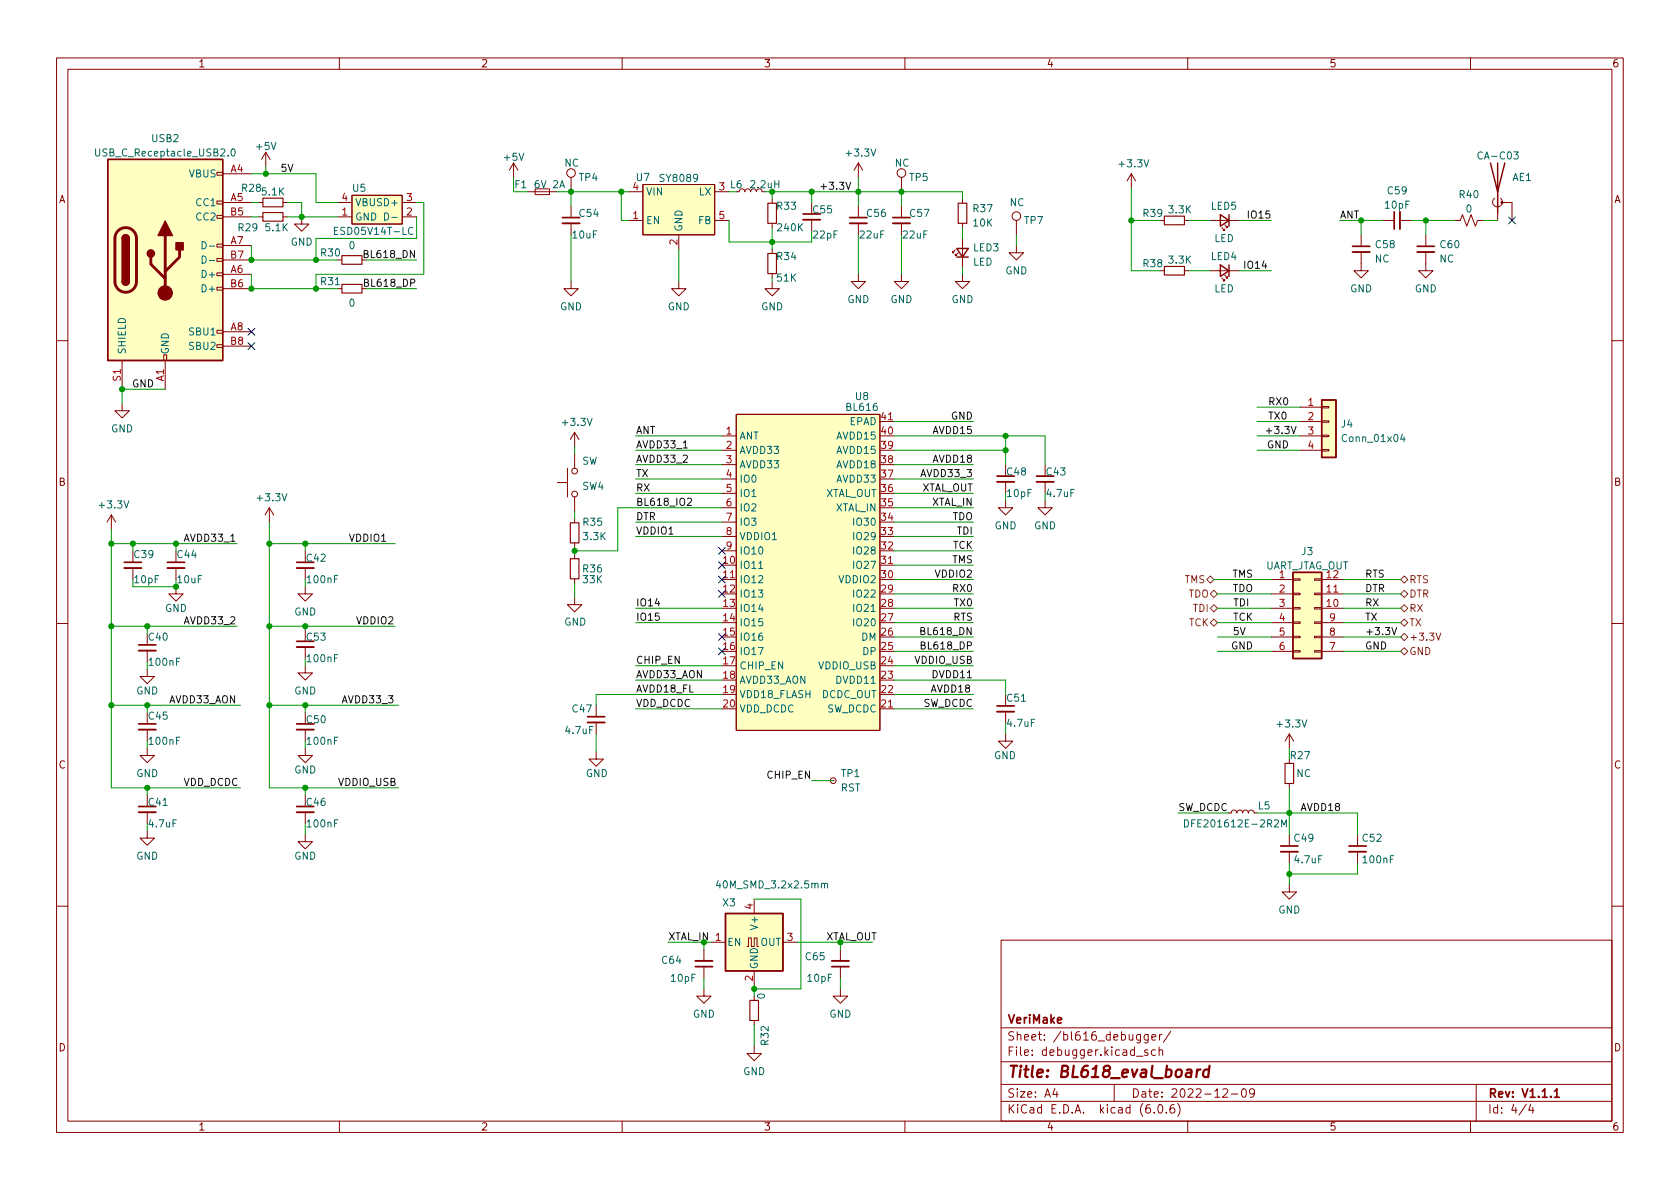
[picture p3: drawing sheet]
<svg xmlns="http://www.w3.org/2000/svg" width="297mm" height="210mm" viewBox="0 0 297 210" stroke-linecap="round" stroke-linejoin="round" font-family="sans-serif">
<g fill="none" stroke="#840000" stroke-width=".18">
<path d="M10 10.2h277v190.1h-277zM12 12.2h273v186.1h-273zM60 10.2v2M110 10.2v2M160 10.2v2M210 10.2v2M260 10.2v2M38.4 38.1h1v.5h-1zM38.4 35.6h1v.5h-1zM38.4 30.5h1v.5h-1zM39.4 35.8h5M39.4 38.3h5"/>
<path d="M39.4 30.7h5M45.7 35.8h.8M45.7 38.3h.8M47 26.9l-.8 1.3M47 26.9v2.6M47 26.9l.8 1.3M50 35.8h.8M50 38.3h.8M53.3 38.3v1.3h1.3l-1.3 1.3-1.2-1.3h1.2M59.7 35.8h2.5M59.7 38.3h2.5M62.2 34.5h8.9v5.1h-8.9z"/>
<path d="M71.1 35.8h2.6M71.1 38.3h2.6M90.8 28.8l-.8 1.3M90.8 28.8v2.6M90.8 28.8l.8 1.3M93.3 33.9h1.3M94.6 33.4h2.6v1h-2.6zM101 31.4v2.5M101 36.4v2.1M101 39.5v2M111.1 39h2.6M111.1 33.9h2.6"/>
<path d="M113.7 32.6h12.7v8.9h-12.7zM126.4 39h2.5M126.4 33.9h2.5M130.7 33.9l.1-.4 .4-.1 .3 .1 .2 .4 .2-.4 .5-.1 .2 .2 .1 .3M136.5 35.2v.7M136.5 39.5v.8M143.5 38.9v2M151.8 28.8l-.8 1.3M151.8 28.8v2.6M151.8 36.4v2.1M151.8 39.5v2M151.8 28.8l.7 1.3"/>
<path d="M159.4 31.4v2.5M159.4 36.4v2.1M159.4 39.5v2M170.2 35.2v.7M170.2 39.5v.8M179.7 39v2.5M200 30.7l-.7 1.3M200 30.7v2.6M200 30.7l.8 1.3M209.4 39h.8M214 39h5.1M216.5 39.7l.5 .6h-.2h.2v-.3"/>
<path d="M244.5 39h2M247.5 39h2.1M257.2 39h1l.4-1 .7 2 .8-2 .8 2 .3-1h1.1M264.8 33.9v5.1M265.3 35a.85 .85 0 0 1 .1 1.3 .85 .85 0 0 1-1.2 0 .85 .85 0 0 1 .1-1.3M265.6 35.8h1.7v3.2M38.4 58.4h1v.5h-1zM38.4 50.8h1v.5h-1zM38.4 48.3h1v.5h-1zM38.4 45.7h1v.5h-1zM38.4 43.2h1v.5h-1zM39.4 51h5"/>
<path d="M39.4 48.5h5M39.4 43.4h5M39.4 58.7h5M39.4 46h5M59.7 51h.8M64 51h.8M64 46h.8M101 49.8v1.2h1.2l-1.2 1.3-1.3-1.3h1.3M120 49.8v1.2h1.3l-1.3 1.3-1.3-1.3h1.3M120 41.5v2.6M136.5 49.8v1.2h1.3l-1.3 1.3-1.2-1.3h1.2M136.5 44.1v.7"/>
<path d="M136.5 48.4v.7M151.8 48.5v1.3h1.2l-1.2 1.2-1.3-1.2h1.3M159.4 48.5v1.3h1.3l-1.3 1.2-1.3-1.2h1.3M168.9 44.2l-.5 .5v-.3v.3h.3M169.4 44.7l-.5 .5v-.2v.2h.3M170.2 48.5v1.3h1.2l-1.2 1.2-1.3-1.2h1.3M170.2 42.2v5M179.7 43.4v1.3h1.3l-1.3 1.3-1.3-1.3h1.3M209.4 47.9h.8M214 47.9h5.1M216 49.1l.5 .6h-.2h.2v-.3M216 40.3l.5 .5h-.2h.2v-.3"/>
<path d="M216.5 48.6l.5 .5h-.2h.2v-.2M240.7 44.6v3.3h1.2l-1.2 1.2-1.3-1.2h1.3M240.7 41.5v2.1M252.1 44.6v3.3h1.3l-1.3 1.2-1.3-1.2h1.3M252.1 41.5v2.1M10 60.2h2M21.6 71.4v1.2h1.3l-1.3 1.3-1.3-1.3h1.3M21.6 63.7v5.1M29 62.7h.5v1h-.5zM29.2 63.7v5.1M38.4 61h1v.5h-1zM39.4 61.2h5"/>
<path d="M101.6 76.4v2.6M101.6 76.4l-.8 1.3M101.6 76.4l.8 1.3M127.6 77.1h2.6M127.6 79.6h2.6M130.2 73.3h25.4v55.9h-25.4zM155.6 74.5h2.5M229.9 72h3.8M229.9 74.5h3.8M229.9 77.1h3.8M229.9 79.6h3.8M233.7 79.5h1.2v.3h-1.2z"/>
<path d="M233.7 77h1.2v.2h-1.2zM233.7 74.4h1.2v.3h-1.2zM233.7 71.9h1.2v.2h-1.2zM285 60.2h2M19.7 91.1l-.8 1.2M19.7 91.1v2.5M19.7 91.1l.7 1.2M23.5 97.4v2M31.1 97.4v2M47.6 89.8l-.7 1.3M47.6 89.8v2.5M47.6 89.8l.8 1.3"/>
<path d="M98.6 85.3h1.7M100.3 82.8v5.1M101.6 80.3v2.5M101.6 87.9v2.5M101.6 91.7v.8M101.6 96v.8M101.6 98v.8M127.6 82.2h2.6M127.6 84.7h2.6M127.6 87.2h2.6M127.6 89.8h2.6M127.6 92.3h2.6"/>
<path d="M127.6 94.9h2.6M127.6 97.4h2.6M155.6 99.9h2.5M177.8 88.5v1.3h1.3l-1.3 1.3-1.3-1.3h1.3M177.8 85.2v2M184.8 88.5v1.3h1.3l-1.3 1.3-1.3-1.3h1.3M184.8 85.2v2M10 110.2h2M23.5 100.5v2M26 118.4v1.2h1.3l-1.3 1.3-1.2-1.3h1.2M26 112v2M26 115.1v2"/>
<path d="M31.1 103.8v1.2h1.3l-1.3 1.3-1.3-1.3h1.3M31.1 100.5v2M54 117.7v1.3h1.2l-1.2 1.3-1.3-1.3h1.3M54 103.8v1.2h1.2l-1.2 1.3-1.3-1.3h1.3M54 100.5v2M54 114.4v2.1M101.6 105.7v1.2h1.3l-1.3 1.3-1.3-1.3h1.3M101.6 102.4v.7M127.6 102.5h2.6M224.8 102.5h3.8M224.8 107.6h3.8M224.8 105h3.8"/>
<path d="M224.8 110.1h3.8M224.8 112.6h3.8M224.8 115.2h3.8M228.6 115.1h1.3v.2h-1.3zM228.6 112.5h1.3v.3h-1.3zM228.6 110h1.3v.2h-1.3zM228.6 107.4h1.3v.3h-1.3zM228.6 104.9h1.3v.3h-1.3zM228.6 102.4h1.3v.2h-1.3zM232.4 115.1h1.3v.2h-1.3zM232.4 112.5h1.3v.3h-1.3zM232.4 110h1.3v.2h-1.3z"/>
<path d="M232.4 107.4h1.3v.3h-1.3zM232.4 104.9h1.3v.3h-1.3zM232.4 102.4h1.3v.2h-1.3zM233.7 102.5h3.8M233.7 107.6h3.8M233.7 105h3.8M233.7 110.1h3.8M233.7 112.6h3.8M233.7 115.2h3.8M285 110.2h2M26 132.3v1.3h1.3l-1.3 1.3-1.2-1.3h1.2M26 126v2"/>
<path d="M26 129v2.1M54 132.3v1.3h1.2l-1.2 1.3-1.3-1.3h1.3M54 129v2.1M105.4 133v1.2h1.3l-1.3 1.3-1.3-1.3h1.3M105.4 124.7v2M105.4 127.8v2M147.3 138h.1M155.6 125.3h2.5M177.8 129.8v1.3h1.3l-1.3 1.2-1.3-1.2h1.3M177.8 122.8v2M177.8 125.9v2M228 129.8l-.8 1.3"/>
<path d="M228 129.8v2.5M228 134.2v.8M228 138.6v.7M228 129.8l.7 1.3M26 146.9v1.3h1.3l-1.3 1.3-1.2-1.3h1.2M26 143.6v2.1M54 147.6v1.2h1.2l-1.2 1.3-1.3-1.3h1.3M54 143.6v2.1M133.3 159v2.5M217.7 143.8l.1-.4 .3-.1 .4 .1 .2 .4 .2-.5h.4l.3 .1 .1 .4 .2-.4 .4-.1 .3 .1 .1 .4 .2-.4 .3-.1 .4 .1 .1 .4h.5M228 156.5v1.2h1.2l-1.2 1.3-1.3-1.3h1.3M228 147.6v2"/>
<path d="M228 150.6v2M240 147.6v2M240 150.6v2M10 160.2h2M124.5 174.9v1.2h1.2l-1.2 1.3-1.3-1.3h1.3M124.5 167.9v2M124.5 170.9v2.1M125.7 166.6h2.6M132.1 167.4h.2v-1.5h.5v1.5h.5v-1.5h.6v1.5h.2M133.3 171.7v2.5M133.3 176.1v.8M138.4 166.6h2.6"/>
<path d="M148.6 174.9v1.2h1.3l-1.3 1.3-1.3-1.3h1.3M148.6 167.9v2M148.6 170.9v2.1M177 166.3h108v32h-108zM285 160.2h2M60 198.3v2M110 198.3v2M133.3 185v1.3h1.3l-1.3 1.3-1.2-1.3h1.2M133.3 180.5v.7M160 198.3v2M177 194.8h108M177 191.8h108"/>
<path d="M177 187.8h108M177 181.8h108M186.5 192.5l-.4 1h1M186.9 193v1M197 191.8v3M200.9 186.8h1.2M201.6 182.9v1.2l-.2 .3h-.4M201.6 183l-.4-.1-.3 .3v.4l.2 .3h.5M202.9 185.7l-.3-.1-.2 .2v.3l.5 .1v.4h-.5M203 182.9v1.2l-.3 .3h-.3M203 183l-.4-.1-.3 .3v.4l.1 .3h.6M203.6 183.4l.8-.1-.1-.3-.4-.1-.3 .2 .1 .8h.6"/>
<path d="M204.1 196.7v.1M204.3 185.7l-.4-.1-.3 .3v.4l.1 .3h.6M204.9 195.4l.2-.1a.81 .81 0 0 1 .6 .7 .81 .81 0 0 1-.3 .8h-.2a.81 .81 0 0 1-.6-.6 .81 .81 0 0 1 .3-.8zM204.9 185.8l.2-.2 .4 .1 .1 .9M204.9 185.1v1.5M205 182.9v1M205.4 182.9l-.3 .1-.1 .2M206.2 196.7v.1M207 182.4l-1.3 1.9M207.6 195.3a.59 .59 0 0 0-.7 .7v.5l.1 .3h.4l.2-.1 .1-.5-.1-.2-.5-.1-.2 .3M208.2 195.1a1.72 1.72 0 0 1 0 2.3M210 198.3v2"/>
<path d="M216.2 192.7l.6-.2 .2 .2 .1 .3-1 1h1M217.7 193.5h1.2M219.7 192.6l.2-.1a.81 .81 0 0 1 .5 .7 .81 .81 0 0 1-.3 .8h-.1a.81 .81 0 0 1-.6-.6 .81 .81 0 0 1 .3-.8zM221.8 193.2l-.3 .3-.4-.1-.2-.2 .2-.6 .4-.1 .2 .2a.99 .99 0 0 1-.3 1.3h-.3M260 198.3v2M261 191.8v6.5M269.9 195.3l-1.3 1.9M270.6 195.3l-.3 1h.9M271 195.8v1"/>
<circle cx="101" cy="30.6" r=".76"/>
<circle cx="159.4" cy="30.6" r=".76"/>
<circle cx="179.7" cy="38.2" r=".76"/>
<circle cx="101.6" cy="87.4" r=".51"/>
<circle cx="101.6" cy="83.3" r=".51"/>
<circle cx="147.3" cy="138" r=".51"/>
</g>
<g fill="none" stroke="#840000" stroke-width=".3">
<path d="M99.4 38.5h3.1M142 37.8h3M150.2 38.5h3.1M157.9 38.5h3M246.5 37.5v3M239.1 43.6h3.1M250.6 43.6h3M22 99.4h3M29.6 99.4h3M52.5 99.4h3M176.3 84.2h3M183.3 84.2h3"/>
<path d="M24.5 114h3.1M52.5 113.4h3M24.5 128h3.1M52.5 128h3M103.9 126.7h3M176.3 124.8h3M24.5 142.6h3.1M52.5 142.6h3M226.4 149.6h3.1M238.5 149.6h3.1M122.9 170.9h3.1M147.1 170.9h3"/>
<path d="M274.8 193l.5-.5v1.5M274.8 194h.9"/>
</g>
<path d="M211.7 189.1l-.2 1.4M212.3 189.1l-.4 .1-.3 .3M213.8 189.2a.66 .66 0 0 0-1 .3l-.1 .6 .2 .3 .1 .1 .6-.1M213.9 188.5l-.3 2" fill="none" stroke="#840000" stroke-width=".4"/>
<g fill="none" stroke="#840000" stroke-width=".33">
<path d="M99.4 39.5h3.1M142 38.9h3M150.2 39.5h3.1M157.9 39.5h3M247.5 37.5v3M239.1 44.6h3.1M250.6 44.6h3M176.3 85.2h3M183.3 85.2h3M22 100.5h3M24.5 115.1h3.1M29.6 100.5h3"/>
<path d="M52.5 114.4h3M52.5 100.5h3M24.5 129h3.1M52.5 129h3M103.9 127.8h3M176.3 125.9h3M24.5 143.6h3.1M52.5 143.6h3M226.4 150.6h3.1M238.5 150.6h3.1M122.9 169.9h3.1M147.1 169.9h3"/>
</g>
<g fill="none" stroke="#006464" stroke-width=".18">
<path d="M16.9 26.3v1.1l.2 .2h.3l.2-.2v-1.1M41 26.5l.2-.2a.68 .68 0 0 1 .4 .7 .68 .68 0 0 1-.4 .6l-.2-.1-.1-.4zM68 37.7a.64 .64 0 0 1 .7 .6 .64 .64 0 0 1-.7 .6zM69.3 38.4h.9M35.7 42.7a.64 .64 0 0 1 .8 .7 .64 .64 0 0 1-.8 .6zM35.7 45.3a.64 .64 0 0 1 .8 .6 .64 .64 0 0 1-.8 .6zM37 43.5h1M37 46.1h1M59.1 40.8h.5M59.8 40.2h-.7v1.3h.7M73 40.3a.6 .6 0 0 0-.8 .4 .6 .6 0 0 0 .6 .8l.2-.2M247.9 76.8l-.3 .9h.8"/>
<path d="M248.2 77.2v.9M134.1 100.5h.8M127 155.7l-.3 .9h.8M145.8 156.4l.2-.2h.3v.8M209.4 145a.64 .64 0 0 1 .8 .6 .64 .64 0 0 1-.8 .6zM226.6 146.2v-1.2l.4 .9 .5-.9v1.2"/>
</g>
<g fill="none" stroke="#840000" stroke-width=".2">
<path d="M46.5 35h3.5v1.6h-3.5zM46.5 37.6h3.5v1.5h-3.5zM135.8 35.9h1.5v3.6h-1.5zM169.4 35.9h1.5v3.6h-1.5zM205.9 38.2h3.5v1.5h-3.5zM60.5 50.3h3.5v1.5h-3.5zM60.5 45.2h3.5v1.5h-3.5zM135.8 44.8h1.5v3.6h-1.5zM205.9 47.1h3.5v1.5h-3.5zM100.8 92.5h1.6v3.5h-1.6zM100.8 98.8h1.6v3.6h-1.6zM227.2 135h1.5v3.6h-1.5z"/>
<path d="M132.6 176.9h1.5v3.6h-1.5z"/>
</g>
<g fill="#ffffc2" stroke="#ffffc2" stroke-width=".18">
<path d="M233.7 70.7h2.5v10.2h-2.5z"/>
<path d="M228.6 101.2h5.1v15.3h-5.1z"/>
<path d="M130.2 73.3h25.4v55.9h-25.4z"/>
<path d="M19 28.2h20.4v35.5h-20.4z"/>
<path d="M62.2 34.5h8.9v5.1h-8.9z"/>
<path d="M128.3 161.5h10.1v10.2h-10.1z"/>
<path d="M113.7 32.6h12.7v8.9h-12.7z"/>
</g>
<g fill="none" stroke="#840000" stroke-width=".25">
<path d="M19 28.2h20.4v35.5h-20.4zM215.8 38l1.5 1-1.5 1zM217.3 38v2M263.5 28.8l1.3 5.1 1.3-5.1M264.8 28.8v8.9M21.6 49.8a.64 .64 0 0 0 .6 .6 .64 .64 0 0 0 .7-.6M21.6 42.2a.64 .64 0 0 1 .6-.7 .64 .64 0 0 1 .7 .7M169.2 43.9h2l-1 1.6zM169.2 45.5h2M215.8 46.9l1.5 1-1.5 1zM217.3 46.9v2M233.7 70.7h2.5v10.2h-2.5z"/>
<path d="M228.6 101.2h5.1v15.3h-5.1zM128.3 161.5h10.1v10.2h-10.1z"/>
</g>
<g fill="#840000" stroke="#840000" stroke-width=".18">
<circle cx="265.6" cy="35.8" r=".18"/>
<circle cx="29.2" cy="51.8" r="1.27"/>
</g>
<path d="M20.9 40.8a1.91 1.91 0 0 1 2.1-.4 1.91 1.91 0 0 1 1.1 1.8v7.6a1.91 1.91 0 0 1-1.9 1.9 1.91 1.91 0 0 1-1.9-1.9v-7.8l.2-.6zM26.7 45.5v1.2l2.5 2.6M29.2 41.7v10.1M31.7 44.2v1.3l-2.5 2.5" fill="none" stroke="#840000" stroke-width=".51"/>
<g fill="#840000" stroke="#840000" stroke-width=".25">
<path d="M21.6 49.8h1.3a.64 .64 0 0 1-.7 .6 .64 .64 0 0 1-.6-.6z"/>
<path d="M21.6 42.2h1.3v7.6h-1.3z"/>
<path d="M21.8 41.7a.64 .64 0 0 1 .7-.1 .64 .64 0 0 1 .4 .6h-1.3z"/>
<path d="M29.2 39.1l1.3 2.6h-2.6z"/>
<path d="M31.1 42.9h1.3v1.3h-1.3z"/>
<circle cx="26.7" cy="44.8" r=".63"/>
</g>
<path d="M213.4 102.5l.6-.7 .6 .7-.6 .6zM214 105l.6-.6 .7 .6-.7 .7zM214 110.1l.6-.6 .7 .6-.7 .6zM214 107.6l.6-.7 .7 .7-.7 .6zM247.6 107.6l.7-.7 .6 .7-.6 .6zM247.6 102.5l.7-.7 .6 .7-.6 .6zM247.6 105l.7-.6 .6 .6-.6 .7zM247.6 115.2l.7-.7 .6 .7-.6 .6zM247.6 112.6l.7-.6 .6 .6-.6 .7zM247.6 110.1l.7-.6 .6 .6-.6 .6zM253.9 111.9l.4 1.3 .4-1.3" fill="none" stroke="#725600" stroke-width=".18"/>
<path d="M149.6 32.2l.4 1.3 .4-1.3M120.8 79.2h.7M228.3 75.4l.4 1.3 .5-1.3M40.8 95.7h.7M121.5 88.2l.5-.1 .3 .4-.8 .9h.8M246.1 111l.4 1.2 .4-1.2" fill="none" stroke="#0f0f0f" stroke-width=".18"/>
<g fill="none" stroke="#009600" stroke-width=".18">
<path d="M44.4 30.7h11.5v5.1h3.8M44.4 35.8h1.3M44.4 38.3h1.3M47 29.5v1.2M50.8 35.8h2.5v2.5M50.8 38.3h8.9M73.7 38.3v3.9h-17.8v3.8M73.7 35.8h1.2v12.7h-19v2.5M90.8 31.4v2.5h2.5M98.4 33.9h12.7M101 33.9v2.5M109.9 33.9v5.1h1.2"/>
<path d="M128.9 39v3.8h14.6M136.5 35.2v-1.3h33.7v1.3M143.5 33.9v1.9M151.8 31.4v5M159.4 33.9v2.5M200 39h5.1M200 33.3v14.6h5.1M210.2 39h3.8M219.1 39h5.7M236.9 39h7.6M240.7 39v2.5M249.6 39h7.6"/>
<path d="M252.1 39v2.5M262.3 39h2.5M44.4 48.5v2.5h15.3M44.4 43.4v2.6h15.3M64.8 51h8.9M64.8 46h8.9M101 41.5v8.3M120 44.1v5.7M136.5 40.3v3.8M136.5 49.1v.7M151.8 41.5v7M159.4 41.5v7"/>
<path d="M170.2 40.3v1.9M170.2 47.2v1.3M179.7 41.5v1.9M210.2 47.9h3.8M219.1 47.9h5.7M29.2 68.8h-7.6v2.6M101.6 79v1.3M112.4 77.1h15.2M112.4 79.6h15.2M158.1 74.5h14M158.1 77.1h26.7v5.1M158.1 79.6h19.7"/>
<path d="M177.8 77.1v5.1M222.2 72h7.7M222.2 74.5h7.7M222.2 77.1h7.7M222.2 79.6h7.7M19.7 93.6v45.7h22.8M19.7 96.1h22.2M23.5 96.1v1.3M31.1 96.1v1.3M47.6 96.1h22.2M47.6 92.3v47h22.9M54 96.1v1.3"/>
<path d="M101.6 90.4v1.3M101.6 96.8v1.2M112.4 84.7h15.2M112.4 82.2h15.2M112.4 87.2h15.2M112.4 92.3h15.2M112.4 94.9h15.2M127.6 89.8h-18.4v7.6h-7.6M158.1 84.7h14M158.1 82.2h14M158.1 99.9h14M158.1 97.4h14"/>
<path d="M158.1 87.2h14M158.1 89.8h14M158.1 92.3h14M158.1 94.9h14M19.7 110.7h22.2M23.5 103.8h7.6M26 110.7v1.3M26 117.1v1.3M47.6 110.7h22.2M54 102.5v1.3M54 110.7v.7M54 116.5v1.2"/>
<path d="M101.6 103.1v2.6M112.4 107.6h15.2M112.4 110.1h15.2M112.4 117.7h15.2M158.1 107.6h14M158.1 105h14M158.1 110.1h14M158.1 102.5h14M158.1 112.6h14M158.1 115.2h14M158.1 117.7h14M214.6 102.5h10.2"/>
<path d="M215.3 107.6h9.5M215.3 105h9.5M215.3 110.1h9.5M215.3 112.6h9.5M215.3 115.2h9.5M237.5 107.6h10.1M237.5 105h10.1M237.5 110.1h10.1M237.5 102.5h10.1M237.5 112.6h10.1M237.5 115.2h10.1M19.7 124.7h22.8"/>
<path d="M26 124.7v1.3M26 131.1v1.2M26 139.3v1.3M47.6 124.7h22.9M54 124.7v1.3M54 131.1v1.2M54 139.3v1.3M105.4 129.8v3.2M112.4 120.3h15.2M112.4 125.3h15.2M127.6 122.8h-22.2v1.9M143.5 138h3.8"/>
<path d="M158.1 120.3h19.7v2.5M158.1 125.3h14M158.1 122.8h14M177.8 127.9v1.9M228 132.3v1.9M228 139.3v8.3M54 145.7v1.9M133.3 159h8.3v15.9h-8.3M208.3 143.8h8.9M222.2 143.8h17.8v3.8M228 152.6v3.9M240 152.6v2h-12"/>
<path d="M118.1 166.6h6.4v1.3M124.5 173v1.9M133.3 174.2v1.9M141 166.6h13.3M148.6 166.6v1.3M148.6 173v1.9M133.3 181.2v3.8"/>
</g>
<g fill="none" stroke="#000084" stroke-width=".18">
<path d="M266.7 38.4l1.2 1.2M267.9 38.4l-1.2 1.2M43.8 58.1l1.3 1.2M45.1 58.1l-1.3 1.2M43.8 60.6l1.3 1.2M45.1 60.6l-1.3 1.2M127 99.3l1.2 1.3M127 96.8l1.2 1.2M128.2 99.3l-1.2 1.3M128.2 96.8l-1.2 1.2M127 114.6l1.2 1.2M127 104.4l1.2 1.2"/>
<path d="M127 101.9l1.2 1.2M127 112l1.2 1.3M128.2 114.6l-1.2 1.2M128.2 104.4l-1.2 1.2M128.2 101.9l-1.2 1.2M128.2 112l-1.2 1.3"/>
</g>
<g fill="#009600" stroke="#009600" stroke-width=".18">
<circle cx="252.1" cy="39" r=".46"/>
<circle cx="240.7" cy="39" r=".46"/>
<circle cx="101.6" cy="97.4" r=".46"/>
<circle cx="133.3" cy="174.9" r=".46"/>
<circle cx="136.5" cy="33.9" r=".46"/>
<circle cx="143.5" cy="33.9" r=".46"/>
<circle cx="136.5" cy="42.8" r=".46"/>
<circle cx="151.8" cy="33.9" r=".46"/>
<circle cx="159.4" cy="33.9" r=".46"/>
<circle cx="177.8" cy="79.6" r=".46"/>
<circle cx="177.8" cy="77.1" r=".46"/>
<circle cx="200" cy="39" r=".46"/>
<circle cx="228" cy="154.6" r=".46"/>
<circle cx="228" cy="143.8" r=".46"/>
<circle cx="47" cy="30.7" r=".46"/>
<circle cx="55.9" cy="51" r=".46"/>
<circle cx="55.9" cy="46" r=".46"/>
<circle cx="44.4" cy="46" r=".46"/>
<circle cx="44.4" cy="51" r=".46"/>
<circle cx="53.3" cy="38.3" r=".46"/>
<circle cx="23.5" cy="96.1" r=".46"/>
<circle cx="19.7" cy="96.1" r=".46"/>
<circle cx="31.1" cy="103.8" r=".46"/>
<circle cx="31.1" cy="96.1" r=".46"/>
<circle cx="19.7" cy="110.7" r=".46"/>
<circle cx="19.7" cy="124.7" r=".46"/>
<circle cx="26" cy="110.7" r=".46"/>
<circle cx="54" cy="96.1" r=".46"/>
<circle cx="47.6" cy="96.1" r=".46"/>
<circle cx="47.6" cy="110.7" r=".46"/>
<circle cx="21.6" cy="68.8" r=".46"/>
<circle cx="47.6" cy="124.7" r=".46"/>
<circle cx="26" cy="139.3" r=".46"/>
<circle cx="54" cy="110.7" r=".46"/>
<circle cx="26" cy="124.7" r=".46"/>
<circle cx="54" cy="124.7" r=".46"/>
<circle cx="54" cy="139.3" r=".46"/>
<circle cx="109.9" cy="33.9" r=".46"/>
<circle cx="101" cy="33.9" r=".46"/>
</g>
<text font-size="2.8" fill="#840000" x="178" y="190.6">Title: BL618_eval_board</text>
<g font-size="2.1" fill="#840000">
<text x="178" y="184">Sheet: /bl616_debugger/</text>
<text x="178" y="181">VeriMake</text>
<text x="178" y="186.7">File: debugger.kicad_sch</text>
<text x="178" y="196.9">KiCad E.D.A. kicad (6.0.6)</text>
<text x="178" y="194.1">Size: A4</text>
<text x="200" y="194.1">Date: 2022-12-09</text>
<text x="263" y="194.1">Rev: V1.1.1</text>
<text x="263" y="196.9">Id: 4/4</text>
</g>
<g font-size="1.8" fill="#840000">
<text x="35" y="11.9">1</text>
<text x="85" y="11.9">2</text>
<text x="135" y="11.9">3</text>
<text x="185" y="11.9">4</text>
<text x="235" y="11.9">5</text>
<text x="285" y="11.9">6</text>
<text x="10.3" y="35.9">A</text>
<text x="285.3" y="35.9">A</text>
<text x="10.3" y="85.9">B</text>
<text x="285.3" y="85.9">B</text>
<text x="10.3" y="135.9">C</text>
<text x="285.3" y="135.9">C</text>
<text x="10.3" y="185.9">D</text>
<text x="285.3" y="185.9">D</text>
<text x="35" y="199.9">1</text>
<text x="85" y="199.9">2</text>
<text x="135" y="199.9">3</text>
<text x="185" y="199.9">4</text>
<text x="235" y="199.9">5</text>
<text x="285" y="199.9">6</text>
</g>
<g font-size="1.8" fill="#006464">
<text x="17.5" y="27.7">USB_C_Receptacle_USB2.0</text>
<text x="26.9" y="25.1">USB2</text>
<text x="45.4" y="26.5">+5V</text>
<text x="89.2" y="28.4">+5V</text>
<text x="99.8" y="29.5">NC</text>
<text x="149.8" y="27.7">+3.3V</text>
<text x="158.2" y="29.5">NC</text>
<text x="198.1" y="29.6">+3.3V</text>
<text x="261.7" y="28.2">CA-C03</text>
<text x="33.4" y="31.4">VBUS</text>
<text x="42.8" y="33.9">R28</text>
<text x="46.4" y="34.5">5.1K</text>
<text x="62.4" y="33.9">U5</text>
<text x="91" y="33.3">F1</text>
<text x="94.7" y="33.3">6V 2A</text>
<text x="102.4" y="32">TP4</text>
<text x="112.5" y="32">U7</text>
<text x="114.2" y="34.5">VIN</text>
<text x="116.9" y="32.2">SY8089</text>
<text x="123.6" y="34.5">LX</text>
<text x="160.8" y="32">TP5</text>
<text x="245.4" y="34.4">C59</text>
<text x="258.1" y="35">R40</text>
<text x="267.4" y="32">AE1</text>
<text x="34.8" y="36.4">CC1</text>
<text x="34.8" y="39">CC2</text>
<text x="42.2" y="40.9">R29</text>
<text x="47" y="40.9">5.1K</text>
<text x="59.7" y="41.5">ESD05V14T-LC</text>
<text x="62.7" y="39">GND</text>
<text x="62.7" y="36.4">VBUS D+</text>
<text x="102.5" y="38.3">C54</text>
<text x="114.2" y="39.6">EN</text>
<text x="120.6" y="41" transform="rotate(-90 120.6 41)">GND</text>
<text x="123.5" y="39.6">FB</text>
<text x="137.4" y="37.1">R33</text>
<text x="137.6" y="40.9">240K</text>
<text x="143.8" y="37.7">C55</text>
<text x="153.3" y="38.3">C56</text>
<text x="161" y="38.3">C57</text>
<text x="172.1" y="37.5">R37</text>
<text x="172.1" y="40.1">10K</text>
<text x="178.5" y="36.4">NC</text>
<text x="181.2" y="39.6">TP7</text>
<text x="202.2" y="38.3">R39</text>
<text x="206.7" y="37.7">3.3K</text>
<text x="214.1" y="37.1">LED5</text>
<text x="245" y="36.9">10pF</text>
<text x="259.2" y="37.6">0</text>
<text x="51.4" y="43.4">GND</text>
<text x="56.8" y="45.3">R30</text>
<text x="61.7" y="44.1">0</text>
<text x="101.3" y="42.2">10uF</text>
<text x="137.4" y="46">R34</text>
<text x="152.1" y="42.2">22uF</text>
<text x="159.7" y="42.2">22uF</text>
<text x="172" y="47">LED</text>
<text x="172.1" y="44.4">LED3</text>
<text x="202.2" y="47.2">R38</text>
<text x="206.7" y="46.6">3.3K</text>
<text x="214.1" y="46">LED4</text>
<text x="214.7" y="42.8">LED</text>
<text x="243.1" y="46.4">NC</text>
<text x="243.3" y="43.9">C58</text>
<text x="254.5" y="46.4">NC</text>
<text x="254.7" y="43.9">C60</text>
<text x="36" y="49.1">D+</text>
<text x="36" y="51.7">D+</text>
<text x="56.8" y="50.4">R31</text>
<text x="137.4" y="49.8">51K</text>
<text x="149.8" y="53.6">GND</text>
<text x="157.4" y="53.6">GND</text>
<text x="168.2" y="53.6">GND</text>
<text x="177.7" y="48.5">GND</text>
<text x="214.7" y="51.7">LED</text>
<text x="238.7" y="51.7">GND</text>
<text x="250.1" y="51.7">GND</text>
<text x="33.6" y="59.3">SBU1</text>
<text x="61.7" y="54.2">0</text>
<text x="99" y="54.9">GND</text>
<text x="118" y="54.9">GND</text>
<text x="134.6" y="54.9">GND</text>
<text x="22.2" y="62.7" transform="rotate(-90 22.2 62.7)">SHIELD</text>
<text x="29.8" y="62.7" transform="rotate(-90 29.8 62.7)">GND</text>
<text x="33.6" y="61.8">SBU2</text>
<text x="151.3" y="70.7">U8</text>
<text x="19.6" y="76.4">GND</text>
<text x="99.6" y="75.3">+3.3V</text>
<text x="130.7" y="77.7">ANT</text>
<text x="148.1" y="77.7">AVDD15</text>
<text x="149.7" y="72.6">BL616</text>
<text x="150.2" y="75.2">EPAD</text>
<text x="237.2" y="75.6">J4</text>
<text x="102.9" y="82.2">SW</text>
<text x="130.7" y="80.3">AVDD33</text>
<text x="130.7" y="82.8">AVDD33</text>
<text x="148.1" y="82.8">AVDD18</text>
<text x="148.1" y="80.3">AVDD15</text>
<text x="237.6" y="78.2">Conn_01x04</text>
<text x="17.7" y="89.9">+3.3V</text>
<text x="45.7" y="88.6">+3.3V</text>
<text x="103" y="86.6">SW4</text>
<text x="130.7" y="85.3">IO0</text>
<text x="130.7" y="87.9">IO1</text>
<text x="145.7" y="87.9">XTAL_OUT</text>
<text x="148.1" y="85.3">AVDD33</text>
<text x="178.1" y="84.1">C48</text>
<text x="185.1" y="84.1">C43</text>
<text x="103.2" y="93">R35</text>
<text x="103.2" y="95.5">3.3K</text>
<text x="130.7" y="90.4">IO2</text>
<text x="130.7" y="93">IO3</text>
<text x="130.7" y="95.5">VDDIO1</text>
<text x="147.7" y="90.4">XTAL_IN</text>
<text x="151.2" y="95.5">IO29</text>
<text x="151.2" y="93">IO30</text>
<text x="175.8" y="93.6">GND</text>
<text x="182.8" y="93.6">GND</text>
<text x="23.8" y="98.7">C39</text>
<text x="31.4" y="98.7">C44</text>
<text x="54.3" y="99.3">C42</text>
<text x="103.1" y="101.2">R36</text>
<text x="130.7" y="100.6">IO11</text>
<text x="130.7" y="98">IO10</text>
<text x="151.2" y="100.6">IO27</text>
<text x="151.2" y="98">IO28</text>
<text x="223.5" y="100.7">UART_JTAG_OUT</text>
<text x="230.2" y="98.1">J3</text>
<text x="54.4" y="103.1">100nF</text>
<text x="103.1" y="103.1">33K</text>
<text x="130.7" y="103.1">IO12</text>
<text x="130.7" y="105.7">IO13</text>
<text x="148.5" y="103.1">VDDIO2</text>
<text x="151.2" y="105.7">IO22</text>
<text x="26.3" y="113.3">C40</text>
<text x="29.1" y="108.2">GND</text>
<text x="52" y="108.8">GND</text>
<text x="54.3" y="113.3">C53</text>
<text x="99.7" y="110.6">GND</text>
<text x="130.7" y="108.2">IO14</text>
<text x="130.7" y="110.7">IO15</text>
<text x="130.7" y="113.3">IO16</text>
<text x="151.2" y="110.7">IO20</text>
<text x="151.2" y="108.2">IO21</text>
<text x="152.3" y="113.3">DM</text>
<text x="26.5" y="117.7">100nF</text>
<text x="54.4" y="117.1">100nF</text>
<text x="130.7" y="115.8">IO17</text>
<text x="130.7" y="118.4">CHIP_EN</text>
<text x="144.7" y="118.4">VDDIO_USB</text>
<text x="152.6" y="115.8">DP</text>
<text x="24.1" y="122.8">GND</text>
<text x="52" y="122.8">GND</text>
<text x="101.3" y="126">C47</text>
<text x="130.7" y="120.9">AVDD33_AON</text>
<text x="130.7" y="123.4">VDD18_FLASH</text>
<text x="130.7" y="126">VDD_DCDC</text>
<text x="145.2" y="123.4">DCDC_OUT</text>
<text x="146.1" y="126">SW_DCDC</text>
<text x="148.1" y="120.9">DVDD11</text>
<text x="178.1" y="124.1">C51</text>
<text x="26.3" y="127.2">C45</text>
<text x="26.5" y="131.7">100nF</text>
<text x="54.3" y="127.9">C50</text>
<text x="54.4" y="131.7">100nF</text>
<text x="100.1" y="129.8">4.7uF</text>
<text x="178.2" y="128.5">4.7uF</text>
<text x="226" y="128.6">+3.3V</text>
<text x="24.1" y="137.4">GND</text>
<text x="52" y="136.8">GND</text>
<text x="103.6" y="137.4">GND</text>
<text x="148.8" y="137.4">TP1</text>
<text x="175.7" y="134.2">GND</text>
<text x="228.2" y="134.2">R27</text>
<text x="229.2" y="137.4">NC</text>
<text x="26.3" y="142.5">C41</text>
<text x="54.3" y="142.5">C46</text>
<text x="148.6" y="139.9">RST</text>
<text x="222.5" y="143.1">L5</text>
<text x="54.4" y="146.3">100nF</text>
<text x="210.5" y="146.3">DFE201612E-2R2M</text>
<text x="228.9" y="148.8">C49</text>
<text x="241" y="148.8">C52</text>
<text x="24.1" y="152">GND</text>
<text x="52" y="152">GND</text>
<text x="229" y="152.6">4.7uF</text>
<text x="241.1" y="152.6">100nF</text>
<text x="127.3" y="157.1">40M_SMD_3.2x2.5mm</text>
<text x="127.8" y="160.3">X3</text>
<text x="226" y="161.5">GND</text>
<text x="128.5" y="167.3">EN</text>
<text x="134" y="164" transform="rotate(-90 134 164)">V+</text>
<text x="134.4" y="167.3">OUT</text>
<text x="117.1" y="170.4">C64</text>
<text x="118.7" y="173.6">10pF</text>
<text x="134" y="171.4" transform="rotate(-90 134 171.4)">GND</text>
<text x="142.5" y="169.8">C65</text>
<text x="142.8" y="173.6">10pF</text>
<text x="122.5" y="180">GND</text>
<text x="135.3" y="176.6" transform="rotate(-90 135.3 176.6)">0</text>
<text x="146.6" y="180">GND</text>
<text x="135.9" y="184.8" transform="rotate(-90 135.9 184.8)">R32</text>
<text x="131.4" y="190.1">GND</text>
</g>
<g font-size="1.8" fill="#a90000">
<text x="40.8" y="30.5">A4</text>
<text x="40.8" y="35.6">A5</text>
<text x="60.5" y="35.6">4</text>
<text x="71.9" y="35.6">3</text>
<text x="111.9" y="33.6">4</text>
<text x="40.8" y="38.1">B5</text>
<text x="60.5" y="38.1">1</text>
<text x="71.9" y="38.1">2</text>
<text x="111.9" y="38.7">1</text>
<text x="127.1" y="38.7">5</text>
<text x="40.8" y="43.2">A7</text>
<text x="40.8" y="45.7">B7</text>
<text x="119.8" y="43.3" transform="rotate(-90 119.8 43.3)">2</text>
<text x="40.8" y="48.3">A6</text>
<text x="40.8" y="50.8">B6</text>
<text x="40.8" y="58.4">A8</text>
<text x="40.8" y="61">B8</text>
<text x="21.3" y="67.4" transform="rotate(-90 21.3 67.4)">S1</text>
<text x="29" y="67.4" transform="rotate(-90 29 67.4)">A1</text>
<text x="231.3" y="71.7">1</text>
<text x="128.4" y="76.8">1</text>
<text x="155.9" y="76.8">40</text>
<text x="155.9" y="74.3">41</text>
<text x="231.3" y="74.3">2</text>
<text x="231.3" y="76.8">3</text>
<text x="128.4" y="79.4">2</text>
<text x="128.4" y="81.9">3</text>
<text x="155.9" y="81.9">38</text>
<text x="155.9" y="79.4">39</text>
<text x="231.3" y="79.4">4</text>
<text x="128.4" y="84.4">4</text>
<text x="128.4" y="87">5</text>
<text x="128.4" y="89.5">6</text>
<text x="155.9" y="89.5">35</text>
<text x="155.9" y="87">36</text>
<text x="155.9" y="84.4">37</text>
<text x="128.4" y="92.1">7</text>
<text x="128.4" y="94.6">8</text>
<text x="155.9" y="94.6">33</text>
<text x="155.9" y="92.1">34</text>
<text x="127.9" y="99.7">10</text>
<text x="128.4" y="97.1">9</text>
<text x="155.9" y="99.7">31</text>
<text x="155.9" y="97.1">32</text>
<text x="127.9" y="102.2">11</text>
<text x="127.9" y="104.8">12</text>
<text x="127.9" y="107.3">13</text>
<text x="155.9" y="107.3">28</text>
<text x="155.9" y="104.8">29</text>
<text x="155.9" y="102.2">30</text>
<text x="226.2" y="102.2">1</text>
<text x="226.2" y="104.8">2</text>
<text x="226.2" y="107.3">3</text>
<text x="234.6" y="107.3">10</text>
<text x="234.6" y="104.8">11</text>
<text x="234.6" y="102.2">12</text>
<text x="127.9" y="109.8">14</text>
<text x="127.9" y="112.4">15</text>
<text x="155.9" y="112.4">26</text>
<text x="155.9" y="109.8">27</text>
<text x="226.2" y="109.8">4</text>
<text x="226.2" y="112.4">5</text>
<text x="235.1" y="112.4">8</text>
<text x="235.1" y="109.8">9</text>
<text x="127.9" y="114.9">16</text>
<text x="127.9" y="117.5">17</text>
<text x="155.9" y="117.5">24</text>
<text x="155.9" y="114.9">25</text>
<text x="226.2" y="114.9">6</text>
<text x="235.1" y="114.9">7</text>
<text x="127.9" y="120">18</text>
<text x="127.9" y="122.5">19</text>
<text x="127.9" y="125.1">20</text>
<text x="155.9" y="125.1">21</text>
<text x="155.9" y="122.5">22</text>
<text x="155.9" y="120">23</text>
<text x="133.1" y="160.8" transform="rotate(-90 133.1 160.8)">4</text>
<text x="139.2" y="166.4">3</text>
<text x="133.1" y="173.5" transform="rotate(-90 133.1 173.5)">2</text>
</g>
<g font-size="1.8" fill="#0f0f0f">
<text x="49.5" y="30.4">5V</text>
<text x="144.8" y="33.6">+3.3V</text>
<text x="220.3" y="38.6">IO15</text>
<text x="236.9" y="38.6">ANT</text>
<text x="64.8" y="45.6">BL618_DN</text>
<text x="219.7" y="47.5">IO14</text>
<text x="64.9" y="50.7">BL618_DP</text>
<text x="23.4" y="68.5">GND</text>
<text x="224.2" y="71.7">RX0</text>
<text x="112.4" y="76.7">ANT</text>
<text x="165.1" y="76.7">AVDD15</text>
<text x="168.2" y="74.2">GND</text>
<text x="223.5" y="76.7">+3.3V</text>
<text x="224.2" y="74.2">TX0</text>
<text x="112.4" y="79.3">AVDD33_1</text>
<text x="112.4" y="81.8">AVDD33_2</text>
<text x="165.1" y="81.8">AVDD18</text>
<text x="224" y="79.3">GND</text>
<text x="112.4" y="89.4">BL618_IO2</text>
<text x="112.4" y="86.9">RX</text>
<text x="112.4" y="84.4">TX</text>
<text x="162.7" y="86.9">XTAL_OUT</text>
<text x="163.1" y="84.4">AVDD33_3</text>
<text x="164.7" y="89.4">XTAL_IN</text>
<text x="32.4" y="95.8">AVDD33_1</text>
<text x="61.6" y="95.8">VDDIO1</text>
<text x="112.4" y="92">DTR</text>
<text x="112.4" y="94.5">VDDIO1</text>
<text x="168.4" y="92">TDO</text>
<text x="169.2" y="94.5">TDI</text>
<text x="168.4" y="99.6">TMS</text>
<text x="168.5" y="97.1">TCK</text>
<text x="112.4" y="107.2">IO14</text>
<text x="165.5" y="102.1">VDDIO2</text>
<text x="168.6" y="104.7">RX0</text>
<text x="168.8" y="107.2">TX0</text>
<text x="217.9" y="102.1">TMS</text>
<text x="217.9" y="104.7">TDO</text>
<text x="218.1" y="107.2">TDI</text>
<text x="241.3" y="104.7">DTR</text>
<text x="241.3" y="107.2">RX</text>
<text x="241.3" y="102.1">RTS</text>
<text x="32.4" y="110.4">AVDD33_2</text>
<text x="62.9" y="110.4">VDDIO2</text>
<text x="112.4" y="109.8">IO15</text>
<text x="163.2" y="112.3">BL618_DN</text>
<text x="168.5" y="109.8">RTS</text>
<text x="218" y="109.8">TCK</text>
<text x="218.2" y="112.3">5V</text>
<text x="241.3" y="109.8">TX</text>
<text x="241.3" y="112.3">+3.3V</text>
<text x="112.4" y="117.4">CHIP_EN</text>
<text x="112.4" y="119.9">AVDD33_AON</text>
<text x="161.8" y="117.4">VDDIO_USB</text>
<text x="163.3" y="114.8">BL618_DP</text>
<text x="165.1" y="119.9">DVDD11</text>
<text x="217.7" y="114.8">GND</text>
<text x="241.3" y="114.8">GND</text>
<text x="29.8" y="124.4">AVDD33_AON</text>
<text x="60.3" y="124.4">AVDD33_3</text>
<text x="112.4" y="122.5">AVDD18_FL</text>
<text x="112.4" y="125">VDD_DCDC</text>
<text x="163.1" y="125">SW_DCDC</text>
<text x="164.5" y="122.5">AVDD18</text>
<text x="135.8" y="137.7">CHIP_EN</text>
<text x="32.4" y="139">VDD_DCDC</text>
<text x="59.7" y="139">VDDIO_USB</text>
<text x="208.3" y="143.4">SW_DCDC</text>
<text x="229.9" y="143.4">AVDD18</text>
</g>
<g font-size="1.8" fill="#009600">
<text x="127.1" y="33.6">3 L6</text>
<text x="132.8" y="33.3">2.2uH</text>
<text x="143.9" y="42.2">22pF</text>
<text x="178.1" y="87.9">10pF</text>
<text x="185.2" y="87.9">4.7uF</text>
<text x="23.8" y="103.1">10pF</text>
<text x="31.5" y="103.1">10uF</text>
<text x="26.4" y="146.3">4.7uF</text>
<text x="118.1" y="166.3">XTAL_IN 1</text>
<text x="146" y="166.3">XTAL_OUT</text>
</g>
<g font-size="1.8" fill="#725600">
<text x="209.4" y="103.1">TMS</text>
<text x="210.1" y="105.7">TDO</text>
<text x="249.1" y="103.1">RTS</text>
<text x="249.1" y="105.7">DTR</text>
<text x="210.2" y="110.7">TCK</text>
<text x="211" y="108.2">TDI</text>
<text x="249.1" y="108.2">RX</text>
<text x="249.1" y="113.3">+3.3V</text>
<text x="249.1" y="110.7">TX</text>
<text x="249.1" y="115.8">GND</text>
</g>
</svg>
